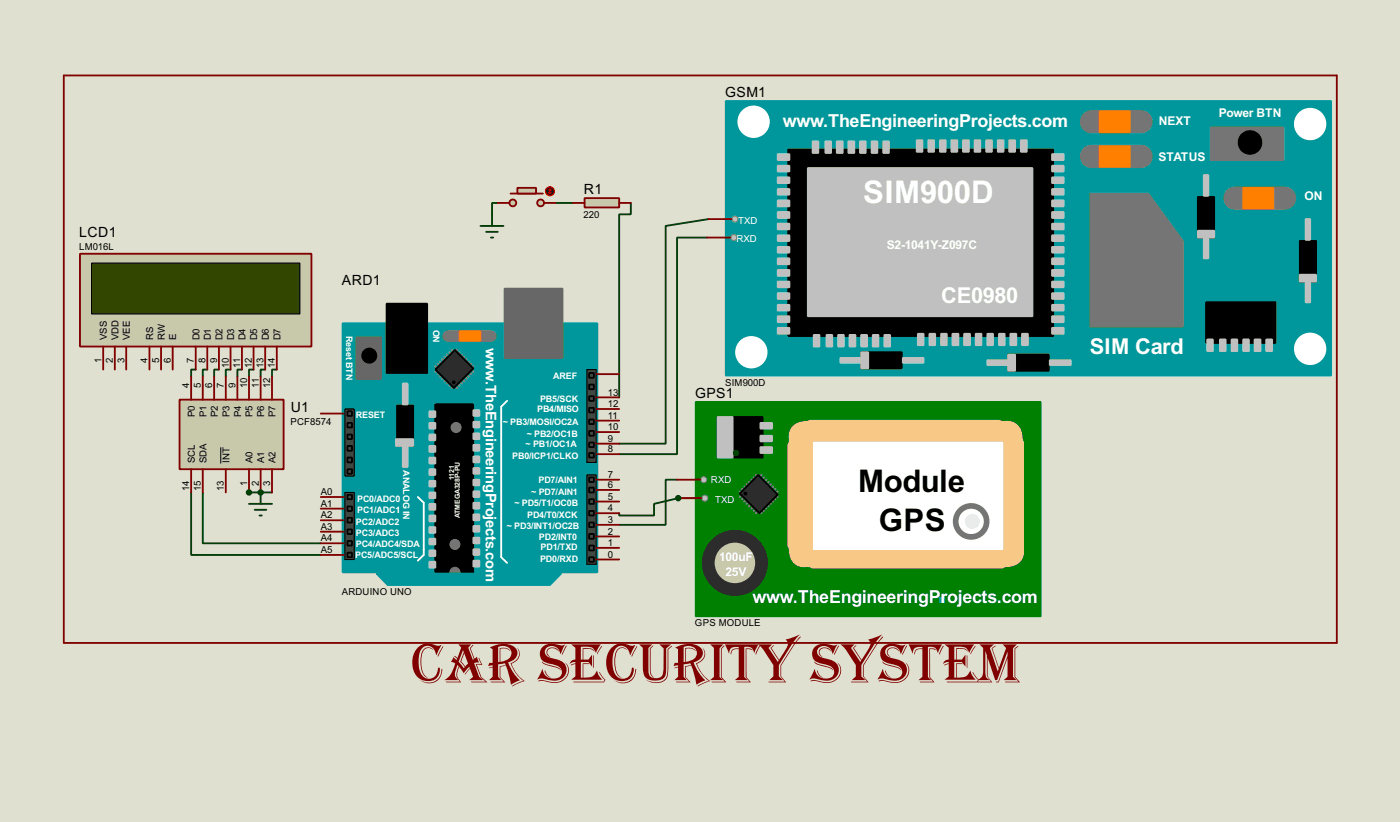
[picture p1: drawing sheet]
<svg xmlns="http://www.w3.org/2000/svg" width="307mm" height="180mm" viewBox="0 0 307 180" stroke-linecap="round" stroke-linejoin="round" font-family="sans-serif">
<path d="M0 0h307.3v180.3h-307.3z" fill="#e0e0d0"/>
<g fill="none" stroke="#004000" stroke-width=".4">
<path d="M155.2 52.1h-6.6v47.5h-12.7M155.5 48.1l-9.4 1.5v47.7h-10.2M43 81.1h-1v1.5M45.5 81.1h-1v1.5M48.1 81.1h-1.1v1.5M50.6 81.1h-1v1.5M53.1 81.1h-1v1.5M55.7 81.1h-1v1.5M58.2 81.1h-1v1.5M60.8 81.1h-1.1v1.5M161.6 99.4h-2.5v9.9h-10.2M42 108v13.7h28.4"/>
<path d="M44.5 108v11.2h25.9M148.6 105.2h-2.5v9.9h-10.2"/>
</g>
<circle cx="148.9" cy="109.3" r=".2" fill="#004000"/>
<path d="M148.9 109.3l-5.3 1.2v2.6h-7.7v-.5" fill="none" stroke="#004000" stroke-width=".4"/>
<circle cx="54.7" cy="108" r=".2" fill="#004000"/>
<path d="M57.2 108h2.5" fill="none" stroke="#004000" stroke-width=".4"/>
<circle cx="57.2" cy="108" r=".2" fill="#004000"/>
<path d="M54.7 108h2.5" fill="none" stroke="#004000" stroke-width=".4"/>
<circle cx="57.2" cy="108" r=".2" fill="#004000"/>
<path d="M109.3 44.5h-1.3v2.5M122 44.5h3.8M138.5 44.5v2.5h-2.6v40.2" fill="none" stroke="#004000" stroke-width=".4"/>
<path d="M75.2 70.9h55.9v54.6h-55.9z" fill="#00979c" stroke="#00979c" stroke-width=".4"/>
<g fill="#686767" stroke="#686767" stroke-width=".4">
<path d="M110.8 63.3h12.7v15.2h-12.7z"/>
<path d="M78.3 74h5.3v9.1h-5.3z"/>
</g>
<path d="M84.9 66.6h8.9v15.2h-8.9zM87.2 89h3.5v8.8h-3.5zM95.6 88.7h8.3v36.8h-8.3z" fill="#000" stroke="#000" stroke-width=".4"/>
<path d="M111.3 87.9l-1.3 1.3v33l1.3 1.3M91.7 109l1.3 1.3v11.4l-1.3 1.3" fill="none" stroke="#fff" stroke-width=".4"/>
<g fill="#c0c0c0" stroke="#c0c0c0" stroke-width=".4">
<path d="M103.9 90h1.3v1.2h-1.3z"/>
<path d="M103.9 92.5h1.3v1.3h-1.3z"/>
<path d="M103.9 95.1h1.3v1.2h-1.3z"/>
<path d="M103.9 97.6h1.3v1.3h-1.3z"/>
<path d="M103.9 100.1h1.3v1.3h-1.3z"/>
<path d="M103.9 102.7h1.3v1.2h-1.3z"/>
<path d="M103.9 105.2h1.3v1.3h-1.3z"/>
<path d="M103.9 107.8h1.3v1.2h-1.3z"/>
<path d="M103.9 110.3h1.3v1.3h-1.3z"/>
<path d="M103.9 112.8h1.3v1.3h-1.3z"/>
<path d="M103.9 115.4h1.3v1.2h-1.3z"/>
<path d="M103.9 117.9h1.3v1.3h-1.3z"/>
<path d="M103.9 120.5h1.3v1.2h-1.3z"/>
<path d="M103.9 123h1.3v1.3h-1.3z"/>
<path d="M94.3 90.2h1.3v1.3h-1.3z"/>
<path d="M94.3 92.8h1.3v1.2h-1.3z"/>
<path d="M94.3 95.3h1.3v1.3h-1.3z"/>
<path d="M94.3 97.8h1.3v1.3h-1.3z"/>
<path d="M94.3 100.4h1.3v1.3h-1.3z"/>
<path d="M94.3 102.9h1.3v1.3h-1.3z"/>
<path d="M94.3 105.5h1.3v1.2h-1.3z"/>
<path d="M94.3 108h1.3v1.3h-1.3z"/>
<path d="M94.3 110.5h1.3v1.3h-1.3z"/>
<path d="M94.3 113.1h1.3v1.3h-1.3z"/>
<path d="M94.3 115.6h1.3v1.3h-1.3z"/>
<path d="M94.3 118.2h1.3v1.2h-1.3z"/>
<path d="M94.3 120.7h1.3v1.3h-1.3z"/>
<path d="M94.3 123.2h1.3v1.3h-1.3z"/>
<path d="M86.9 96.3h3.8v1.5h-3.8z"/>
<path d="M88.4 84.1h1.1v4.6h-1.1z"/>
<path d="M88.4 97.8h1.1v4.6h-1.1z"/>
</g>
<circle cx="81" cy="78" r="1.55" fill="#000" stroke="#000" stroke-width=".4"/>
<path d="M98.4 73.7h9.4" fill="none" stroke="#757575" stroke-width="2.6"/>
<path d="M100.9 72.7h4.6v2h-4.6z" fill="#ff8000" stroke="#ff8000" stroke-width=".4"/>
<g fill="none" stroke="#808080" stroke-width=".45">
<path d="M96.1 79.8l.5 .5M96.6 79.3l.5 .5M97.1 78.8l.5 .5M97.6 78.3l.5 .5M98.1 77.8l.5 .5M98.6 77.3l.5 .5M99.1 76.8l.5 .5M100.4 76.8l-.5 .5M100.9 77.3l-.5 .5M101.4 77.8l-.5 .5M101.9 78.3l-.5 .5M102.4 78.8l-.5 .5"/>
<path d="M102.9 79.3l-.5 .5M103.4 79.8l-.5 .5M95.6 80.3l.5 .5M96.1 81.1l-.5 .5M96.6 81.6l-.5 .5M97.1 82.1l-.5 .5M97.6 82.6l-.5 .5M98.1 83.1l-.5 .5M98.6 83.6l-.5 .5M99.1 84.1l-.5 .5M99.6 84.6l-.5 .5M99.9 84.6l.5 .5"/>
<path d="M100.4 84.1l.5 .5M100.9 83.6l.5 .5M101.4 83.1l.5 .5M101.9 82.6l.5 .5M102.4 82.1l.5 .5M102.9 81.6l.5 .5M103.4 81.1l.5 .5M103.9 80.3l-.5 .5"/>
</g>
<path d="M99.9 76.8l4 4-4.3 4.3-4-4z" fill-rule="evenodd" fill="#2c2c2c" stroke="#000" stroke-width=".4"/>
<circle cx="99.6" cy="83.9" r=".3" fill="#000" stroke="#000" stroke-width=".22"/>
<path d="M128.8 81.1h2.1v20.3h-2.1z" fill="#464646" stroke="#000" stroke-width=".25"/>
<circle cx="99.8" cy="119.4" r="1.1" fill="#757575" stroke="#757575" stroke-width=".22"/>
<g fill="#464646" stroke="#000" stroke-width=".4">
<path d="M129.3 81.8h1.1v1.1h-1.1z"/>
<path d="M129.3 86.9h1.1v1h-1.1z"/>
<path d="M129.3 89.5h1.1v1h-1.1z"/>
<path d="M129.3 92h1.1v1h-1.1z"/>
<path d="M129.3 94.5h1.1v1.1h-1.1z"/>
<path d="M129.3 97.1h1.1v1h-1.1z"/>
<path d="M129.3 84.4h1.1v1h-1.1z"/>
<path d="M129.3 99.4h1.1v1h-1.1z"/>
</g>
<g fill="#757575" stroke="#757575" stroke-width=".22">
<circle cx="100.1" cy="93.8" r="1.1"/>
<circle cx="99.8" cy="125.5" r="1.1"/>
</g>
<path d="M82.6 125.8h40.6l-2.5 2.5h-35.6z" fill-rule="evenodd" fill="#00979c" stroke="#00979c" stroke-width=".4"/>
<g fill="#464646" stroke="#000" stroke-width=".25">
<path d="M75.7 89.7h2.1v14.7h-2.1z"/>
<path d="M128.8 104.2h2.1v19.6h-2.1z"/>
<path d="M75.7 108h2.1v14.7h-2.1z"/>
</g>
<g fill="#464646" stroke="#000" stroke-width=".4">
<path d="M76.3 92.8h1v1h-1z"/>
<path d="M76.3 97.8h1v1.1h-1z"/>
<path d="M76.3 102.9h1v1h-1z"/>
<path d="M76.3 100.4h1v1h-1z"/>
<path d="M76.3 95.3h1v1h-1z"/>
<path d="M76.3 90.2h1v1h-1z"/>
<path d="M129.3 104.7h1.1v1h-1.1z"/>
<path d="M129.3 107h1.1v1h-1.1z"/>
<path d="M129.3 109.5h1.1v1h-1.1z"/>
<path d="M129.3 112.1h1.1v1h-1.1z"/>
<path d="M129.3 114.6h1.1v1h-1.1z"/>
<path d="M129.3 117.1h1.1v1.1h-1.1z"/>
<path d="M129.3 119.7h1.1v1h-1.1z"/>
<path d="M129.3 122.2h1.1v1h-1.1z"/>
<path d="M76.3 108.5h1v1h-1z"/>
<path d="M76.3 111.1h1v1h-1z"/>
<path d="M76.3 113.6h1v1h-1z"/>
<path d="M76.3 116.1h1v1h-1z"/>
<path d="M76.3 118.7h1v1h-1z"/>
<path d="M76.3 121.2h1v1h-1z"/>
</g>
<g fill="none" stroke="#800000" stroke-width=".4">
<path d="M70.4 90.7h5.1M130.9 99.6h5M130.9 97.3h5M130.9 94.8h5M130.9 92.3h5M130.9 89.7h5M130.9 87.2h5M130.9 82.1h5M70.4 119.2h5.1M70.4 116.6h5.1M70.4 114.1h5.1M70.4 111.6h5.1"/>
<path d="M70.4 109h5.1M130.9 117.7h5M130.9 115.1h5M130.9 112.6h5M130.9 110h5M130.9 107.5h5M130.9 105.2h5M70.4 121.7h5.1M130.9 122.7h5M130.9 120.2h5"/>
</g>
<path d="M17.6 55.7h50.8v20.3h-50.8z" fill="#c8c8aa" stroke="#800000" stroke-width=".4"/>
<path d="M20.1 57.7h45.7v11.2h-45.7z" fill="#324600" stroke="#000" stroke-width=".25"/>
<g fill="none" stroke="#800000" stroke-width=".4">
<path d="M22.7 76v5.1M25.2 76v5.1M27.7 76v5.1M32.8 76v5.1M35.4 76v5.1M37.9 76v5.1M43 76v5.1M45.5 76v5.1M48.1 76v5.1M50.6 76v5.1M53.1 76v5.1M55.7 76v5.1"/>
<path d="M58.2 76v5.1M60.8 76v5.1"/>
</g>
<path d="M159.3 22.2h132.9v60.2h-132.9z" fill="#00979c" stroke="#00979c" stroke-width=".4"/>
<path d="M173 32.8h58.2v40.9h-58.2zM262.9 43.2h3.6v8.9h-3.6zM285.3 52.9h3.6v8.9h-3.6zM189 77.3h8.9v3.5h-8.9zM221.3 77.8h8.9v3.5h-8.9zM264.7 66.3h15.3v8.9h-15.3z" fill="#000" stroke="#000" stroke-width=".4"/>
<g fill="#c0c0c0" stroke="#c0c0c0" stroke-width=".4">
<path d="M177.3 36.9h49.3v32.5h-49.3z"/>
<path d="M224.1 30.8h1.3v2.5h-1.3z"/>
<path d="M221.5 30.8h1.3v2.5h-1.3z"/>
<path d="M219 30.8h1.3v2.5h-1.3z"/>
<path d="M216.5 30.8h1.2v2.5h-1.2z"/>
<path d="M213.9 30.8h1.3v2.5h-1.3z"/>
<path d="M211.4 30.8h1.3v2.5h-1.3z"/>
<path d="M208.8 30.8h1.3v2.5h-1.3z"/>
<path d="M206.3 30.8h1.3v2.5h-1.3z"/>
<path d="M203.8 30.8h1.2v2.5h-1.2z"/>
<path d="M201.2 30.8h1.3v2.5h-1.3z"/>
<path d="M193.9 31h1.2v2.6h-1.2z"/>
<path d="M191.3 31h1.3v2.6h-1.3z"/>
<path d="M188.8 31h1.2v2.6h-1.2z"/>
<path d="M186.2 31h1.3v2.6h-1.3z"/>
<path d="M183.7 31h1.3v2.6h-1.3z"/>
<path d="M181.2 31h1.2v2.6h-1.2z"/>
<path d="M178.4 31h1.2v2.6h-1.2z"/>
<path d="M224.3 73.2h1.3v2.5h-1.3z"/>
<path d="M221.8 73.2h1.3v2.5h-1.3z"/>
<path d="M219.3 73.2h1.2v2.5h-1.2z"/>
<path d="M216.7 73.2h1.3v2.5h-1.3z"/>
<path d="M214.2 73.2h1.2v2.5h-1.2z"/>
<path d="M211.6 73.2h1.3v2.5h-1.3z"/>
<path d="M209.1 73.2h1.3v2.5h-1.3z"/>
<path d="M206.6 73.2h1.2v2.5h-1.2z"/>
<path d="M204 73.2h1.3v2.5h-1.3z"/>
<path d="M201.5 73.2h1.2v2.5h-1.2z"/>
<path d="M194.1 73.5h1.3v2.5h-1.3z"/>
<path d="M191.6 73.5h1.2v2.5h-1.2z"/>
<path d="M189 73.5h1.3v2.5h-1.3z"/>
<path d="M186.5 73.5h1.3v2.5h-1.3z"/>
<path d="M184 73.5h1.2v2.5h-1.2z"/>
<path d="M181.4 73.5h1.3v2.5h-1.3z"/>
<path d="M178.6 73.5h1.3v2.5h-1.3z"/>
<path d="M170.7 71.9h2.6v1.3h-2.6z"/>
<path d="M170.7 69.4h2.6v1.3h-2.6z"/>
<path d="M170.7 66.9h2.6v1.2h-2.6z"/>
<path d="M170.7 64.3h2.6v1.3h-2.6z"/>
<path d="M170.7 61.8h2.6v1.2h-2.6z"/>
<path d="M170.7 59.2h2.6v1.3h-2.6z"/>
<path d="M170.7 56.7h2.6v1.3h-2.6z"/>
<path d="M170.7 54.2h2.6v1.2h-2.6z"/>
<path d="M170.7 51.6h2.6v1.3h-2.6z"/>
<path d="M170.7 49.1h2.6v1.2h-2.6z"/>
<path d="M170.7 46.5h2.6v1.3h-2.6z"/>
<path d="M170.7 44h2.6v1.3h-2.6z"/>
<path d="M170.7 41.5h2.6v1.2h-2.6z"/>
<path d="M170.7 38.9h2.6v1.3h-2.6z"/>
<path d="M170.7 36.4h2.6v1.2h-2.6z"/>
<path d="M170.7 33.8h2.6v1.3h-2.6z"/>
<path d="M230.9 71.9h2.6v1.3h-2.6z"/>
<path d="M230.9 69.4h2.6v1.3h-2.6z"/>
<path d="M230.9 66.9h2.6v1.2h-2.6z"/>
<path d="M230.9 64.3h2.6v1.3h-2.6z"/>
<path d="M230.9 61.8h2.6v1.2h-2.6z"/>
<path d="M230.9 59.2h2.6v1.3h-2.6z"/>
<path d="M230.9 56.7h2.6v1.3h-2.6z"/>
<path d="M230.9 54.2h2.6v1.2h-2.6z"/>
<path d="M230.9 51.6h2.6v1.3h-2.6z"/>
<path d="M230.9 49.1h2.6v1.2h-2.6z"/>
<path d="M230.9 46.5h2.6v1.3h-2.6z"/>
<path d="M230.9 44h2.6v1.3h-2.6z"/>
<path d="M230.9 41.5h2.6v1.2h-2.6z"/>
<path d="M230.9 38.9h2.6v1.3h-2.6z"/>
<path d="M230.9 36.4h2.6v1.2h-2.6z"/>
<path d="M230.9 33.8h2.6v1.3h-2.6z"/>
<path d="M277.9 74.5h1.3v2.5h-1.3z"/>
<path d="M275.4 74.5h1.3v2.5h-1.3z"/>
<path d="M272.9 74.5h1.2v2.5h-1.2z"/>
<path d="M270.3 74.5h1.3v2.5h-1.3z"/>
<path d="M267.8 74.5h1.2v2.5h-1.2z"/>
<path d="M265 74.5h1.2v2.5h-1.2z"/>
<path d="M189 77.3h1.6v3.5h-1.6z"/>
<path d="M198.2 78.5h4.5v1.1h-4.5z"/>
<path d="M184.5 78.5h4.5v1.1h-4.5z"/>
<path d="M285.3 60.3h3.6v1.5h-3.6z"/>
<path d="M286.6 48.1h1v4.5h-1z"/>
<path d="M286.6 61.8h1v4.5h-1z"/>
<path d="M262.9 50.6h3.6v1.5h-3.6z"/>
<path d="M264.2 38.4h1v4.6h-1z"/>
<path d="M264.2 52.1h1v4.6h-1z"/>
<path d="M221.3 77.8h1.5v3.5h-1.5z"/>
<path d="M230.4 79h4.6v1.1h-4.6z"/>
<path d="M216.7 79h4.6v1.1h-4.6z"/>
</g>
<path d="M265.7 28h16v7.1h-16z" fill="#757575" stroke="#757575" stroke-width=".4"/>
<circle cx="274.3" cy="31.3" r="2.5" fill="#000" stroke="#000" stroke-width=".4"/>
<path d="M239.6 26.7h10.9M239.6 34.3h10.9M271.1 43.5h10.9" fill="none" stroke="#757575" stroke-width="5.1"/>
<g fill="#ff8000" stroke="#ff8000" stroke-width=".4">
<path d="M272.9 41.2h6.6v4.6h-6.6z"/>
<path d="M241.4 24.4h6.6v4.6h-6.6z"/>
<path d="M241.4 32.1h6.6v4.5h-6.6z"/>
</g>
<g fill="#fff" stroke="#fff" stroke-width=".4">
<circle cx="287.5" cy="76.5" r="3.4"/>
<circle cx="165.4" cy="26.7" r="3.4"/>
<circle cx="164.9" cy="77.3" r="3.4"/>
<circle cx="287.5" cy="27.2" r="3.4"/>
</g>
<path d="M212.7 25.2h1.2v1.3h-1.2z" fill="#00979c"/>
<g fill="#c0c0c0" stroke="#808080" stroke-width=".25">
<circle cx="161.3" cy="48.1" r=".65"/>
<circle cx="161" cy="52.1" r=".65"/>
</g>
<path d="M239.3 42.5h12.7l7.6 10.4v18.8h-20.3z" fill-rule="evenodd" fill="#757575" stroke="#757575" stroke-width=".4"/>
<path d="M155.2 52.1h5.1M155.5 48.1h5.1" fill="none" stroke="#800000" stroke-width=".4"/>
<path d="M152.7 88.2h75.7v47h-75.7z" fill="#008000" stroke="#008000" stroke-width=".4"/>
<path d="M173 92.3h51.6v32.2h-51.6z" fill="#f8c887" stroke="#f8c887" stroke-width=".4"/>
<path d="M178.6 97.1h41.4v23.4h-41.4z" fill="#fff" stroke="#fff" stroke-width=".4"/>
<path d="M206 130.9h1.3v1.2h-1.3z" fill="#00979c"/>
<g fill="#c0c0c0" stroke="#808080" stroke-width=".25">
<circle cx="154.7" cy="109.3" r=".65"/>
<circle cx="154.4" cy="105.2" r=".65"/>
</g>
<path d="M176.8 91a4.8 4.8 0 0 0-5 5.6M220.3 91a4.8 4.8 0 0 1 5.6 5.1M171.8 120.7a4.7 4.7 0 0 0 5.5 5.1M226.1 120.2a4.8 4.8 0 0 1-5.1 5.6" fill="none" stroke="#008000" stroke-width="2.8"/>
<circle cx="213.1" cy="114.4" r="3.4" fill="none" stroke="#757575" stroke-width="1.3"/>
<circle cx="213.4" cy="114.4" r="1.45" fill="#e3fcdc" stroke="#e3fcdc" stroke-width=".4"/>
<circle cx="161.3" cy="123.5" r="5.9" fill="#c8c8aa" stroke="#2c2c2c" stroke-width="2.8"/>
<g fill="none" stroke="#808080" stroke-width=".45">
<path d="M162.4 107.8l.5 .5M162.9 108.5l-.5 .5M162.9 107.2l.5 .6M163.4 109l-.5 .5M163.4 106.7l.5 .5M163.9 109.5l-.5 .5M163.9 106.2l.5 .5M164.4 110l-.5 .5M164.4 105.7l.5 .5M164.9 110.5l-.5 .6M164.9 105.2l.5 .5M165.4 111.1l-.5 .5"/>
<path d="M165.4 104.7l.5 .5M165.9 111.6l-.5 .5M165.9 104.2l.5 .5M166.4 112.1l-.5 .5M166.7 112.1l.5 .5M167.2 104.2l-.5 .5M167.2 111.6l.5 .5M167.7 104.7l-.5 .5M167.7 111.1l.5 .5M168.2 105.2l-.5 .5M168.2 110.5l.5 .6M168.7 105.7l-.5 .5"/>
<path d="M168.7 110l.5 .5M169.2 106.2l-.5 .5M169.2 109.5l.5 .5M169.7 106.7l-.5 .5M169.7 109l.5 .5M170.2 107.2l-.5 .6M170.2 108.5l.5 .5M170.7 107.8l-.5 .5"/>
</g>
<path d="M166.4 104.2l4.3 4.3-4 4.1-4.3-4.3z" fill-rule="evenodd" fill="#2c2c2c" stroke="#000" stroke-width=".4"/>
<circle cx="163.6" cy="108.3" r=".3" fill="#000" stroke="#000" stroke-width=".22"/>
<path d="M161.1 91.5h6.3v8.9h-6.3z" fill="#000" stroke="#000" stroke-width=".4"/>
<g fill="#c0c0c0" stroke="#c0c0c0" stroke-width=".4">
<path d="M166.9 98.1h2.6v1.3h-2.6z"/>
<path d="M166.9 95.6h2.6v1.2h-2.6z"/>
<path d="M166.9 92.8h2.6v1.2h-2.6z"/>
<path d="M157.5 91.5h3.3v8.9h-3.3z"/>
</g>
<path d="M148.6 105.2h5.1M148.9 109.3h5.1" fill="none" stroke="#800000" stroke-width=".4"/>
<path d="M39.4 87.7h22.9v15.2h-22.9z" fill="#c8c8aa" stroke="#800000" stroke-width=".4"/>
<g fill="none" stroke="#800000" stroke-width=".4">
<path d="M42 82.6v5.1M44.5 82.6v5.1M47 82.6v5.1M49.6 82.6v5.1M52.1 82.6v5.1M54.7 82.6v5.1M57.2 82.6v5.1M59.7 82.6v5.1M42 102.9v5.1M44.5 102.9v5.1M49.6 102.9v5.1M54.7 102.9v5.1"/>
<path d="M57.2 102.9v5.1M59.7 102.9v5.1"/>
</g>
<path d="M48.5 98.1v3.6" fill="none" stroke="#000" stroke-width=".22"/>
<g fill="#004000" stroke="#004000" stroke-width=".4">
<circle cx="161.5" cy="99.4" r=".5"/>
<circle cx="148.8" cy="109.3" r=".5"/>
<circle cx="54.6" cy="108" r=".5"/>
<circle cx="57.2" cy="108" r=".5"/>
</g>
<path d="M54.7 110.5h5M55.9 111.8h2.6M57 113.1h.5M57.2 108v2.5" fill="none" stroke="#004000" stroke-width=".4"/>
<g fill="#c8c8aa" stroke="#800000" stroke-width=".4">
<circle cx="118.6" cy="44.5" r=".75"/>
<circle cx="112.5" cy="44.5" r=".75"/>
</g>
<path d="M112.1 42.5h7.1" fill="none" stroke="#800000" stroke-width=".4"/>
<path d="M113.6 41.2h4.1v1.3h-4.1z" fill="#c8c8aa" stroke="#800000" stroke-width=".4"/>
<path d="M109.3 44.5h2.5M119.4 44.5h2.6" fill="none" stroke="#800000" stroke-width=".4"/>
<circle cx="120.7" cy="42" r="1" fill="#400000" stroke="#f00" stroke-width=".22"/>
<path d="M120.5 42.2l.2 .3M120.7 41.5v1M120.7 41.5l-.2 .2M120.7 41.5l.3 .2M121 42.2l-.3 .3" fill="none" stroke="#f00" stroke-width=".22"/>
<path d="M105.5 49.6h5M106.7 50.9h2.6M107.8 52.1h.5M108 47v2.6" fill="none" stroke="#004000" stroke-width=".4"/>
<path d="M128.3 43.5h7.6v2h-7.6z" fill="#c8c8aa" stroke="#800000" stroke-width=".4"/>
<path d="M14 16.6h279.4v124.4h-279.4zM125.8 44.5h2.5M135.9 44.5h2.6" fill="none" stroke="#800000" stroke-width=".4"/>
<text font-size="13.9" fill="#800000" x="90.2" y="149.7">CAR SECURITYSYSTEM</text>
<text font-size="7.7" fill="#fff" x="189.5" y="44.6">SIM900D</text>
<g font-size="7.7">
<text x="188.3" y="107.9">Module</text>
<text x="192.9" y="116.5">GPS</text>
</g>
<g font-size="5.4" fill="#fff">
<text x="206.6" y="66.5">CE0980</text>
<text x="239.2" y="77.7">SIM Card</text>
</g>
<g font-size="4.4" fill="#fff">
<text x="171.8" y="27.9">www.TheEngineeringProjects.com</text>
<text x="165.2" y="132.3">www.TheEngineeringProjects.com</text>
</g>
<g font-size="3.6" fill="#fff">
<text x="106.6" y="76.4" transform="rotate(90 106.6 76.4)">w</text>
<text x="106.6" y="83.6" transform="rotate(90 106.6 83.6)">.TheEngineeringProjects.com</text>
</g>
<g font-size="3.5">
<text x="159.2" y="21.3">GSM1</text>
<text x="128.2" y="42.7">R1</text>
<text x="17.4" y="52">LCD1</text>
<text x="75.1" y="62.4">ARD1</text>
<text x="152.6" y="87.4">GPS1</text>
<text x="63.8" y="90.4">U1</text>
</g>
<g font-size="3" fill="#fff">
<text x="254.3" y="27.5">NEXT</text>
<text x="267.5" y="25.7">Power BTN</text>
<text x="254.3" y="35.3">STATUS</text>
<text x="286.3" y="43.9">ON</text>
<text x="194.6" y="54.6">S2-1041Y-Z097C</text>
<text x="157.9" y="123">100uF</text>
<text x="159.3" y="126.3">25V</text>
</g>
<g font-size="2.4">
<text x="128.1" y="47.7">220</text>
<text x="17.4" y="54.9">LM016L</text>
<text x="23.5" y="74.7" transform="rotate(-90 23.5 74.7)">VSS</text>
<text x="26" y="74.7" transform="rotate(-90 26 74.7)">VDD</text>
<text x="28.5" y="74.7" transform="rotate(-90 28.5 74.7)">VEE</text>
<text x="33.6" y="74.7" transform="rotate(-90 33.6 74.7)">RS</text>
<text x="36.2" y="74.7" transform="rotate(-90 36.2 74.7)">RW</text>
<text x="38.7" y="74.7" transform="rotate(-90 38.7 74.7)">E</text>
<text x="43.8" y="74.7" transform="rotate(-90 43.8 74.7)">D0</text>
<text x="46.3" y="74.7" transform="rotate(-90 46.3 74.7)">D1</text>
<text x="48.9" y="74.7" transform="rotate(-90 48.9 74.7)">D2</text>
<text x="51.4" y="74.7" transform="rotate(-90 51.4 74.7)">D3</text>
<text x="53.9" y="74.7" transform="rotate(-90 53.9 74.7)">D4</text>
<text x="56.5" y="74.7" transform="rotate(-90 56.5 74.7)">D5</text>
<text x="59" y="74.7" transform="rotate(-90 59 74.7)">D6</text>
<text x="61.6" y="74.7" transform="rotate(-90 61.6 74.7)">D7</text>
<text x="22.3" y="79.7" transform="rotate(-90 22.3 79.7)">1</text>
<text x="24.8" y="79.7" transform="rotate(-90 24.8 79.7)">2</text>
<text x="27.3" y="79.7" transform="rotate(-90 27.3 79.7)">3</text>
<text x="32.4" y="79.7" transform="rotate(-90 32.4 79.7)">4</text>
<text x="35" y="79.7" transform="rotate(-90 35 79.7)">5</text>
<text x="37.5" y="79.7" transform="rotate(-90 37.5 79.7)">6</text>
<text x="42.6" y="79.7" transform="rotate(-90 42.6 79.7)">7</text>
<text x="45.1" y="79.7" transform="rotate(-90 45.1 79.7)">8</text>
<text x="47.7" y="79.7" transform="rotate(-90 47.7 79.7)">9</text>
<text x="50.2" y="80.8" transform="rotate(-90 50.2 80.8)">10</text>
<text x="52.7" y="80.7" transform="rotate(-90 52.7 80.7)">11</text>
<text x="55.3" y="80.8" transform="rotate(-90 55.3 80.8)">12</text>
<text x="57.8" y="80.8" transform="rotate(-90 57.8 80.8)">13</text>
<text x="60.4" y="80.8" transform="rotate(-90 60.4 80.8)">14</text>
<text x="41.6" y="85.1" transform="rotate(-90 41.6 85.1)">4</text>
<text x="44.1" y="85.1" transform="rotate(-90 44.1 85.1)">5</text>
<text x="46.6" y="85.1" transform="rotate(-90 46.6 85.1)">6</text>
<text x="49.2" y="85.1" transform="rotate(-90 49.2 85.1)">7</text>
<text x="51.7" y="85.1" transform="rotate(-90 51.7 85.1)">9</text>
<text x="54.3" y="85.1" transform="rotate(-90 54.3 85.1)">10</text>
<text x="56.8" y="85.1" transform="rotate(-90 56.8 85.1)">11</text>
<text x="59.3" y="85.1" transform="rotate(-90 59.3 85.1)">12</text>
<text x="133.4" y="89.3">12</text>
<text x="133.4" y="86.8">13</text>
<text x="159.1" y="84.6">SIM900D</text>
<text x="42.7" y="91.5" transform="rotate(-90 42.7 91.5)">P0</text>
<text x="45.3" y="91.5" transform="rotate(-90 45.3 91.5)">P1</text>
<text x="47.8" y="91.5" transform="rotate(-90 47.8 91.5)">P2</text>
<text x="50.3" y="91.5" transform="rotate(-90 50.3 91.5)">P3</text>
<text x="52.9" y="91.5" transform="rotate(-90 52.9 91.5)">P4</text>
<text x="55.4" y="91.5" transform="rotate(-90 55.4 91.5)">P5</text>
<text x="58" y="91.5" transform="rotate(-90 58 91.5)">P6</text>
<text x="60.5" y="91.5" transform="rotate(-90 60.5 91.5)">P7</text>
<text x="63.8" y="93.3">PCF8574</text>
<text x="133.4" y="94.4">10</text>
<text x="133.4" y="91.9">11</text>
<text x="42.8" y="101.6" transform="rotate(-90 42.8 101.6)">SCL</text>
<text x="45.3" y="101.6" transform="rotate(-90 45.3 101.6)">SDA</text>
<text x="50.4" y="101.6" transform="rotate(-90 50.4 101.6)">INT</text>
<text x="55.5" y="101.6" transform="rotate(-90 55.5 101.6)">A0</text>
<text x="58" y="101.6" transform="rotate(-90 58 101.6)">A1</text>
<text x="60.5" y="101.6" transform="rotate(-90 60.5 101.6)">A2</text>
<text x="133.4" y="99.2">8</text>
<text x="133.4" y="96.9">9</text>
<text x="41.5" y="107.8" transform="rotate(-90 41.5 107.8)">14</text>
<text x="44.1" y="107.8" transform="rotate(-90 44.1 107.8)">15</text>
<text x="49.1" y="107.8" transform="rotate(-90 49.1 107.8)">13</text>
<text x="54.3" y="106.6" transform="rotate(-90 54.3 106.6)">1</text>
<text x="56.8" y="106.6" transform="rotate(-90 56.8 106.6)">2</text>
<text x="59.3" y="106.6" transform="rotate(-90 59.3 106.6)">3</text>
<text x="133.4" y="107.1">6</text>
<text x="133.4" y="104.8">7</text>
<text x="70.4" y="113.7">A2</text>
<text x="70.4" y="111.2">A1</text>
<text x="70.4" y="108.6">A0</text>
<text x="133.4" y="112.2">4</text>
<text x="133.4" y="109.6">5</text>
<text x="70.4" y="118.8">A4</text>
<text x="70.4" y="116.2">A3</text>
<text x="133.4" y="119.8">1</text>
<text x="133.4" y="117.3">2</text>
<text x="133.4" y="114.7">3</text>
<text x="70.4" y="121.3">A5</text>
<text x="133.4" y="122.3">0</text>
<text x="75" y="130.5">ARDUINO UNO</text>
<text x="152.5" y="137.4">GPS MODULE</text>
</g>
<g font-size="2.4" fill="#fff">
<text x="161.6" y="53.2">RXD</text>
<text x="162" y="49.1">TXD</text>
<text x="156" y="106">RXD</text>
<text x="156.9" y="110.3">TXD</text>
</g>
<g font-size="2.2" fill="#fff">
<text x="76" y="73.7" transform="rotate(90 76 73.7)">Reset BTN</text>
<text x="95.1" y="72.3" transform="rotate(90 95.1 72.3)">ON</text>
<text x="121.4" y="83.1">AREF</text>
<text x="118.5" y="88.2">PB5/SCK</text>
<text x="78.1" y="91.7">RESET</text>
<text x="110.4" y="93.3">~ PB3/MOSI/OC2A</text>
<text x="115.6" y="95.8">~ PB2/OC1B</text>
<text x="117.9" y="90.5">PB4/MISO</text>
<text x="112.4" y="100.6">PB0/ICP1/CLKO</text>
<text x="115.4" y="98.1">~ PB1/OC1A</text>
<text x="88.4" y="103.1" transform="rotate(90 88.4 103.1)">ANALOG IN</text>
<text x="118.2" y="106">PD7/AIN1</text>
<text x="78.4" y="112.6">PC1/ADC1</text>
<text x="78.4" y="110">PC0/ADC0</text>
<text x="112.9" y="111">~ PD5/T1/OC0B</text>
<text x="115.7" y="113.6">PD4/T0/XCK</text>
<text x="116.6" y="108.5">~ PD7/AIN1</text>
<text x="78.1" y="119.9">PC4/ADC4/SDA</text>
<text x="78.1" y="117.6">PC3/ADC3</text>
<text x="78.1" y="115.1">PC2/ADC2</text>
<text x="111.3" y="116.1">~ PD3/INT1/OC2B</text>
<text x="118.3" y="118.4">PD2/INT0</text>
<text x="77.9" y="122.5">PC5/ADC5/SCL</text>
<text x="118.5" y="123.2">PD0/RXD</text>
<text x="118.6" y="120.7">PD1/TXD</text>
</g>
<g font-size="1.7" fill="#fff">
<text x="99.7" y="105.2" transform="rotate(-90 99.7 105.2)">1121</text>
<text x="101" y="113.6" transform="rotate(-90 101 113.6)">ATMEGA328P-PU</text>
</g>
</svg>
